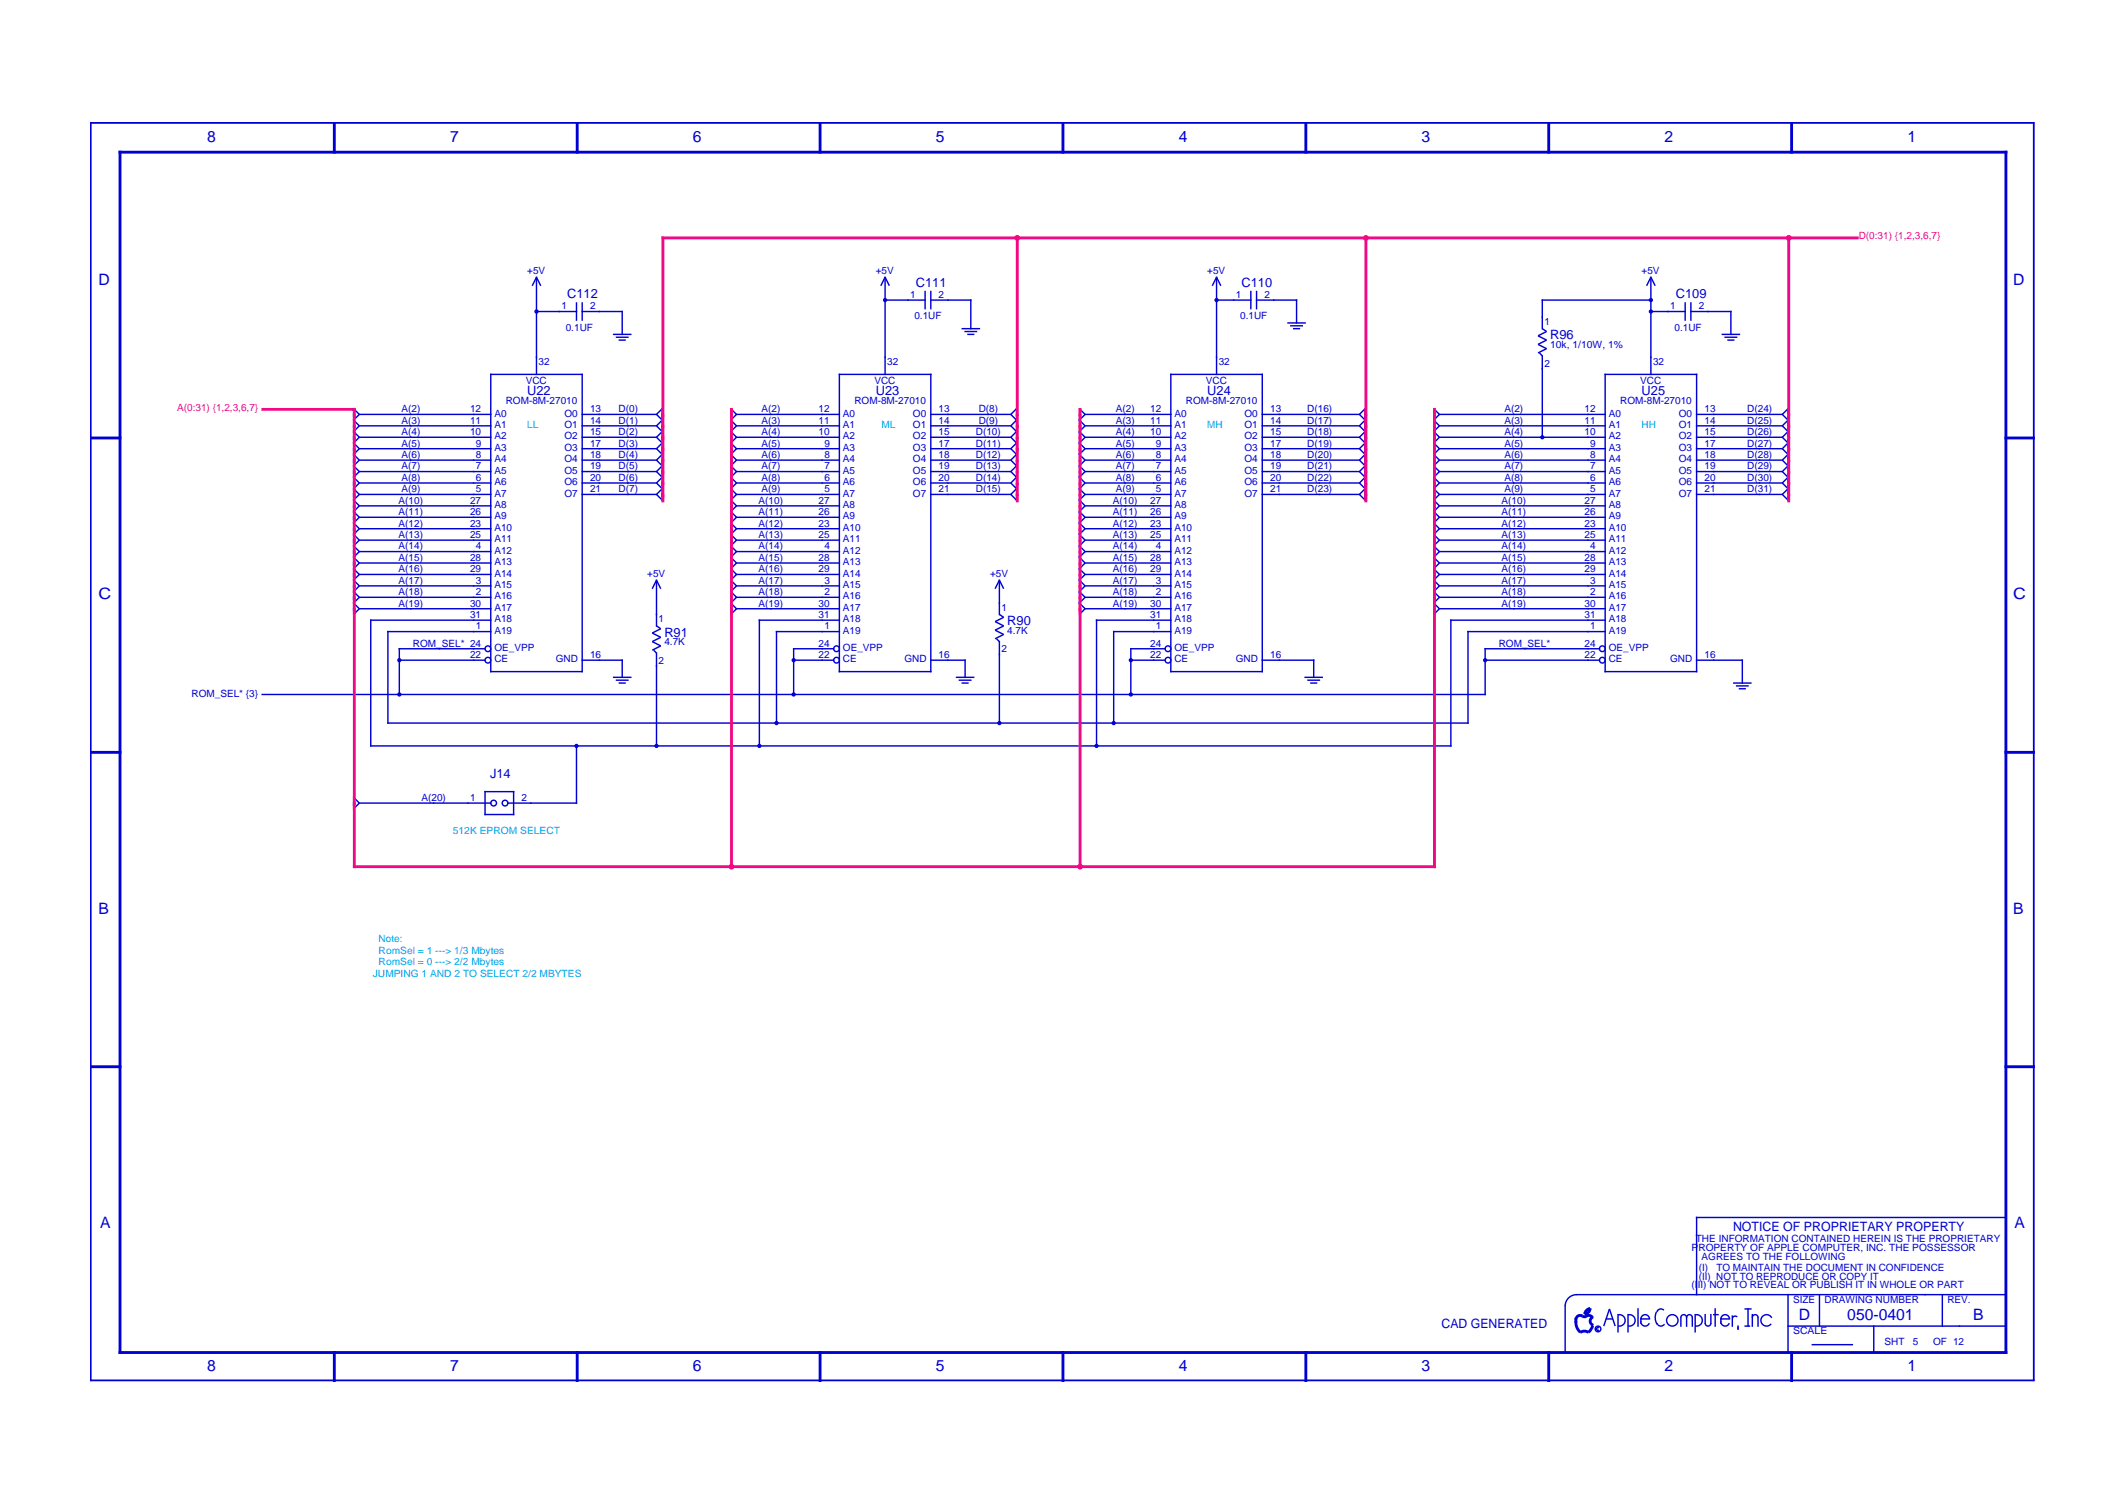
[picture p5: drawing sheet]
<svg xmlns="http://www.w3.org/2000/svg" width="420mm" height="297mm" viewBox="0 0 420 297" stroke-linecap="round" stroke-linejoin="round" font-family="sans-serif">
<path d="M17.8 24.3h384.1M17.9 24.1v248.7M401.7 24.1v248.7M17.8 272.6h384.1" fill="none" stroke="#0000d3" stroke-width=".35"/>
<g fill="none" stroke="#0000d3" stroke-width=".56">
<path d="M23.4 30.1h373.1M23.7 29.8v237.6M66 24.1v6.2M114 24.1v6.2M162 24.1v6.2M210 24.1v6.2M258 24.1v6.2M305.9 24.1v6.2M353.9 24.1v6.2M396.2 29.8v237.6M17.8 86.5h6.2M396 86.5h5.9"/>
<path d="M17.8 148.6h6.2M396 148.6h5.9M17.8 210.7h6.2M396 210.7h5.9M313.4 259.9l.7-.1 .5 .5M313.4 259.9a.81 .81 0 0 1-1.1-.1 .85 .85 0 0 0-1 .8M313.4 258.8l.7-.4a1.18 1.18 0 0 1-1.1 1.1zM23.4 267.1h373.1M66 266.8v6M114 266.8v6M162 266.8v6M210 266.8v6"/>
<path d="M258 266.8v6M305.9 266.8v6M311.3 260.3v.9M311.3 260.9a2.54 2.54 0 0 0 .9 2.2M312.1 263.2a1.41 1.41 0 0 1 1.7 0M314.6 261.8l-.3 .7-.5 .6M314.7 260.1a.85 .85 0 0 0-.6 .9 .85 .85 0 0 0 .7 .7M353.9 266.8v6"/>
</g>
<g fill="none" stroke="#0000d3" stroke-width=".28">
<path d="M105.1 56.4l.9-1.6 .8 1.6M106 54.6v19.5M113.9 59.7v3.7M115 59.7v3.7M174 56.4l.8-1.6 .9 1.6M174.7 59.3h8.2M174.8 54.6v19.5M182.7 57.4v3.7M183.7 59.3h8.2M183.9 57.4v3.7M191.8 59.1v6M239.5 56.4l.8-1.6 .9 1.6"/>
<path d="M240.2 59.3h7M240.3 54.6v19.5M247.1 57.4v3.7M248.1 59.3h8.2M248.2 57.4v3.7M256.1 59.1v4.8M304.5 59.3h21.7M304.7 59.1v6M325.3 56.4l.8-1.6 .9 1.6M326.1 54.6v19.5M332.9 59.7v3.7M334 59.7v3.7"/>
<path d="M96.8 73.9h18.3M96.9 73.8v59M105.8 61.5h8.2M114.9 61.5h8.1M115 73.8v59M121.1 66h3.6M121.6 66.6h2.6M122.2 67.2h1.4M122.9 61.4v4.8M165.7 73.9h18.3M165.8 73.8v59M183.9 73.8v59"/>
<path d="M189.9 64.9h3.7M190.5 65.5h2.5M191.1 66h1.4M231.1 73.9h18.4M231.3 73.8v59M249.3 73.8v59M254.3 63.8h3.7M254.8 64.3h2.6M255.4 64.9h1.4M304.1 69.7l.6 .6M304.7 70.1v16.4M304.7 64.9l.8 .6-1.7 .8 1.7 .9-1.7 .8 1.7 .9-1.7 .8"/>
<path d="M316.9 73.9h18.4M317.1 73.8v59M326 61.5h7M333.9 61.5h8.2M335.1 73.8v59M340.1 66h3.6M340.6 66.6h2.6M341.2 67.2h1.4M341.9 61.4v4.8M69.8 80.7l1.2 1.1-1.2 1.2 1.2 1.1-1.2 1.1 1.2 1.2-1.2 1.1 1.2 1.1-1.2 1.1 1.2 1.2-1.2 1.1 1.2 1.1-1.2 1.2 1.2 1.1-1.2 1.1 1.2 1.1-1.2 1.2 1.2 1.1-1.2 1.1 1.2 1.2-1.2 1.1 1.2 1.1-1.2 1.2 1.2 1.1-1.2 1.1 1.2 1.1-1.2 1.2 1.2 1.1-1.2 1.1 1.2 1.2-1.2 1.1 1.2 1.1-1.2 1.1 1.2 1.2-1.2 1.1 1.2 1.1-1.2 1.2M69.8 80.6v40.9M70.8 97.6h26.3"/>
<path d="M70.8 95.4h26.3M70.8 93.1h26.3M70.8 90.9h26.3M70.8 88.6h26.3M70.8 86.4h26.3M70.8 84.1h26.3M70.8 81.8h26.3M70.8 99.9h26.3M114.9 97.6h14.9M114.9 95.4h14.9M114.9 93.1h14.9M114.9 90.9h14.9"/>
<path d="M114.9 88.6h14.9M114.9 86.4h14.9M114.9 84.1h14.9M114.9 81.8h14.9M130.8 80.7l-1.1 1.1 1.1 1.2-1.1 1.1 1.1 1.1-1.1 1.2 1.1 1.1-1.1 1.1 1.1 1.1-1.1 1.2 1.1 1.1-1.1 1.1 1.1 1.2-1.1 1.1 1.1 1.1-1.1 1.1 1.1 1.2M130.8 80.6v18.3M144.4 80.7l1.1 1.1-1.1 1.2 1.1 1.1-1.1 1.1 1.1 1.2-1.1 1.1 1.1 1.1-1.1 1.1 1.1 1.2-1.1 1.1 1.1 1.1-1.1 1.2 1.1 1.1-1.1 1.1 1.1 1.1-1.1 1.2 1.1 1.1-1.1 1.1 1.1 1.2-1.1 1.1 1.1 1.1-1.1 1.2 1.1 1.1-1.1 1.1 1.1 1.1-1.1 1.2 1.1 1.1-1.1 1.1 1.1 1.2-1.1 1.1 1.1 1.1-1.1 1.1 1.1 1.2-1.1 1.1 1.1 1.1-1.1 1.2M144.4 80.6v40.9M145.3 97.6h20.6M145.3 95.4h20.6M145.3 93.1h20.6M145.3 90.9h20.6"/>
<path d="M145.3 88.6h20.6M145.3 86.4h20.6M145.3 84.1h20.6M145.3 81.8h20.6M145.3 99.9h20.6M183.7 97.6h16.1M183.7 95.4h16.1M183.7 93.1h16.1M183.7 90.9h16.1M183.7 88.6h16.1M183.7 86.4h16.1M183.7 84.1h16.1"/>
<path d="M183.7 81.8h16.1M200.8 80.7l-1.1 1.1 1.1 1.2-1.1 1.1 1.1 1.1-1.1 1.2 1.1 1.1-1.1 1.1 1.1 1.1-1.1 1.2 1.1 1.1-1.1 1.1 1.1 1.2-1.1 1.1 1.1 1.1-1.1 1.1 1.1 1.2M200.8 80.6v18.3M213.2 80.7l1.1 1.1-1.1 1.2 1.1 1.1-1.1 1.1 1.1 1.2-1.1 1.1 1.1 1.1-1.1 1.1 1.1 1.2-1.1 1.1 1.1 1.1-1.1 1.2 1.1 1.1-1.1 1.1 1.1 1.1-1.1 1.2 1.1 1.1-1.1 1.1 1.1 1.2-1.1 1.1 1.1 1.1-1.1 1.2 1.1 1.1-1.1 1.1 1.1 1.1-1.1 1.2 1.1 1.1-1.1 1.1 1.1 1.2-1.1 1.1 1.1 1.1-1.1 1.1 1.1 1.2-1.1 1.1 1.1 1.1-1.1 1.2M213.2 80.6v40.9M214.2 97.6h17.2M214.2 95.4h17.2M214.2 93.1h17.2M214.2 90.9h17.2M214.2 88.6h17.2M214.2 86.4h17.2M214.2 84.1h17.2"/>
<path d="M214.2 81.8h17.2M214.2 99.9h17.2M249.2 97.6h19.5M249.2 95.4h19.5M249.2 93.1h19.5M249.2 90.9h19.5M249.2 88.6h19.5M249.2 86.4h19.5M249.2 84.1h19.5M249.2 81.8h19.5M269.7 80.7l-1.2 1.1 1.2 1.2-1.2 1.1 1.2 1.1-1.2 1.2 1.2 1.1-1.2 1.1 1.2 1.1-1.2 1.2 1.2 1.1-1.2 1.1 1.2 1.2-1.2 1.1 1.2 1.1-1.2 1.1 1.2 1.2M269.7 80.6v18.3"/>
<path d="M283.2 80.7l1.1 1.1-1.1 1.2 1.1 1.1-1.1 1.1 1.1 1.2-1.1 1.1 1.1 1.1-1.1 1.1 1.1 1.2-1.1 1.1 1.1 1.1-1.1 1.2 1.1 1.1-1.1 1.1 1.1 1.1-1.1 1.2 1.1 1.1-1.1 1.1 1.1 1.2-1.1 1.1 1.1 1.1-1.1 1.2 1.1 1.1-1.1 1.1 1.1 1.1-1.1 1.2 1.1 1.1-1.1 1.1 1.1 1.2-1.1 1.1 1.1 1.1-1.1 1.1 1.1 1.2-1.1 1.1 1.1 1.1-1.1 1.2M283.2 80.6v40.9M284.2 97.6h33M284.2 95.4h33M284.2 93.1h33M284.2 90.9h33M284.2 88.6h33M284.2 86.4h33M284.2 84.1h33M284.2 81.8h33M284.2 99.9h33M335 97.6h17.2"/>
<path d="M335 95.4h17.2M335 93.1h17.2M335 90.9h17.2M335 88.6h17.2M335 86.4h17.2M335 84.1h17.2M335 81.8h17.2M353.2 80.6v18.3M353.2 80.7l-1.1 1.1 1.1 1.2-1.1 1.1 1.1 1.1-1.1 1.2 1.1 1.1-1.1 1.1 1.1 1.1-1.1 1.2 1.1 1.1-1.1 1.1 1.1 1.2-1.1 1.1 1.1 1.1-1.1 1.1 1.1 1.2M70.8 118h26.3M70.8 115.7h26.3M70.8 113.5h26.3"/>
<path d="M70.8 111.2h26.3M70.8 108.9h26.3M70.8 106.7h26.3M70.8 104.4h26.3M70.8 102.2h26.3M128.8 116.3l.9-1.7 .8 1.7M129.7 114.4v9.4M145.3 118h20.6M145.3 115.7h20.6M145.3 113.5h20.6M145.3 111.2h20.6M145.3 108.9h20.6"/>
<path d="M145.3 106.7h20.6M145.3 104.4h20.6M145.3 102.2h20.6M196.6 116.3l.8-1.7 .9 1.7M197.4 114.4v7.1M214.2 118h17.2M214.2 115.7h17.2M214.2 113.5h17.2M214.2 111.2h17.2M214.2 108.9h17.2M214.2 106.7h17.2M214.2 104.4h17.2"/>
<path d="M214.2 102.2h17.2M284.2 118h33M284.2 115.7h33M284.2 113.5h33M284.2 111.2h33M284.2 108.9h33M284.2 106.7h33M284.2 104.4h33M284.2 102.2h33M51.6 137.2h241.9M70.8 120.2h26.3M73.1 122.5h24"/>
<path d="M73.2 122.3v25.2M76.5 124.7h20.6M76.6 124.6v18.3M78.7 130.4h17.3M78.7 128.1h17.3M78.9 128v9.3M96.8 132.6h18.3M114.9 130.4h8.1M121.1 133.8h3.6M121.6 134.3h2.6M122.2 134.9h1.4M122.9 130.2v3.7"/>
<path d="M129.1 128.4l.6 .6M129.7 128.8v18.7M129.7 123.6l.8 .6-1.7 .8 1.7 .9-1.7 .8 1.7 .9-1.7 .8M145.3 120.2h20.6M149.9 122.5h16M150 122.3v25.2M153.2 124.7h12.7M153.4 124.6v18.3M156.6 130.4h8.2M156.6 128.1h8.2M156.8 128v9.3M165.7 132.6h18.3"/>
<path d="M183.7 130.4h7.1M188.8 133.8h3.7M189.4 134.3h2.5M189.9 134.9h1.4M190.6 130.2v3.7M196.8 126.2l.6 .5M197.4 126.6v16.3M197.4 121.4l.9 .5-1.7 .9 1.7 .8-1.7 .9 1.7 .8-1.7 .9M214.2 120.2h17.2M216.5 122.5h14.9M216.6 122.3v25.2M219.9 124.7h11.5"/>
<path d="M220 124.6v18.3M223.2 130.4h7.1M223.2 128.1h7.1M223.4 128v9.3M231.1 132.6h18.4M249.2 130.4h10.4M257.7 133.8h3.6M258.2 134.3h2.6M258.8 134.9h1.4M259.5 130.2v3.7M284.2 120.2h33M286.5 122.5h30.7"/>
<path d="M286.6 122.3v25.2M289.8 124.7h27.4M290 124.6v18.3M293.2 130.4h22.9M293.2 128.1h22.9M293.4 128v9.3M316.9 132.6h18.4M335 130.4h9.3M342.3 134.9h3.7M342.9 135.5h2.5M343.5 136h1.4M344.2 130.2v4.8"/>
<path d="M69.8 157.3v2.6M69.8 157.5l1.2 1.1-1.2 1.1M70.8 158.6h26.3M73.1 147.3h213.6M76.5 142.8h213.6M95.7 156.4h5.9M95.8 156.2v4.8M100.2 158.6h13.8M101.5 156.2v4.8M113.9 147.2v11.5M95.7 160.9h5.9M309.2 257.8v9.3"/>
<path d="M311.3 255.7h84.9M311.4 255.7a2.26 2.26 0 0 0-2.2 2.3M319.6 259.5v3.7M319.6 259.7a1.13 1.13 0 0 1 1.4 1.1 1.13 1.13 0 0 1-1.4 1.1M321.6 259.5v3.7M321.6 259.7a1.13 1.13 0 0 1 1.4 1.1 1.13 1.13 0 0 1-1.4 1.1M323.6 258.4v3.6M327.2 259.1a2.54 2.54 0 0 0 .1 2.5M327.5 258.8l-.3 .3M328.7 258.8l-.7-.3-.6 .4M334.9 259.5v3.7M334.9 259.7a1.13 1.13 0 0 1 1.4 1.1 1.13 1.13 0 0 1-1.4 1.1"/>
<path d="M335 240.5h61.2M335.1 240.3v15.5M336.8 259.5v2M338 259.5v2M338.4 259.6h1.1M338.8 258.4v3.6M342.2 259.8v2.2M344.6 258.5h1.4M345.3 258.4v3.6M346.1 259.5v2.5M353.2 255.6v11.5M359.4 255.6v6.4"/>
<path d="M383.7 255.6v6.4M315.9 262.3a.28 .28 0 0 0-.4 0 .28 .28 0 0 0 0 .4 .28 .28 0 0 0 .4 0M316.8 261.9l1.1-3.4 1.2 3.4M317.2 260.5h1.4M324 260.5h2M324.1 260.5a.85 .85 0 0 1 .9-.9 .85 .85 0 0 1 .8 .9M324.1 260.3v1.2M324.2 261.3a.85 .85 0 0 0 .8 .6 .85 .85 0 0 0 .8-.6M327.2 261.3l.3 .3M328.8 261.5l-.6 .4-.7-.2M332 260.2a.56 .56 0 0 1 .6-.6 .56 .56 0 0 1 .6 .6 .56 .56 0 0 1 .5-.6 .56 .56 0 0 1 .6 .6M332 260.1v1.9"/>
<path d="M333.2 260.1v1.9M334.3 260.1v1.9M336.8 261.3a.56 .56 0 0 0 .6 .6 .56 .56 0 0 0 .6-.6M339.8 260.5h2M339.9 260.5a.85 .85 0 0 1 .9-.9 .85 .85 0 0 1 .8 .9M339.9 260.3v1.2M340 261.3a.85 .85 0 0 0 .8 .6 .85 .85 0 0 0 .8-.6M343.2 260.1l-.5-.2-.4 .3M343.3 261.8v.8M344.6 261.9h1.1M346.1 260.2a.56 .56 0 0 1 .6-.6 .56 .56 0 0 1 .6 .6M347.3 260.1v1.9"/>
<path d="M350 260.3a1.13 1.13 0 0 0-1.7-.5 1.13 1.13 0 0 0-.1 1.8 1.13 1.13 0 0 0 1.7-.1M353.1 261.9h43.1M357.9 265.6h8.1M370.1 261.8v5.3"/>
<circle cx="174.8" cy="59.3" r=".28"/>
<circle cx="240.3" cy="59.3" r=".28"/>
<circle cx="326.1" cy="59.3" r=".28"/>
<circle cx="106" cy="61.5" r=".28"/>
<circle cx="326.1" cy="61.5" r=".28"/>
<circle cx="304.7" cy="86.4" r=".28"/>
<circle cx="78.9" cy="137.2" r=".28"/>
<circle cx="78.9" cy="130.4" r=".28"/>
<circle cx="96.4" cy="130.4" r=".56"/>
<circle cx="96.4" cy="128.1" r=".56"/>
<circle cx="156.8" cy="130.4" r=".28"/>
<circle cx="156.8" cy="137.2" r=".28"/>
<circle cx="165.2" cy="130.4" r=".56"/>
<circle cx="165.2" cy="128.1" r=".56"/>
<circle cx="223.4" cy="130.4" r=".28"/>
<circle cx="223.4" cy="137.2" r=".28"/>
<circle cx="230.7" cy="130.4" r=".56"/>
<circle cx="230.7" cy="128.1" r=".56"/>
<circle cx="293.4" cy="130.4" r=".28"/>
<circle cx="316.5" cy="130.4" r=".56"/>
<circle cx="316.5" cy="128.1" r=".56"/>
<circle cx="97.5" cy="158.6" r=".56"/>
<circle cx="99.8" cy="158.6" r=".56"/>
<circle cx="113.9" cy="147.3" r=".28"/>
<circle cx="129.7" cy="147.3" r=".28"/>
<circle cx="150" cy="147.3" r=".28"/>
<circle cx="153.4" cy="142.8" r=".28"/>
<circle cx="197.4" cy="142.8" r=".28"/>
<circle cx="216.6" cy="147.3" r=".28"/>
<circle cx="220" cy="142.8" r=".28"/>
<circle cx="315.7" cy="262.5" r=".56"/>
<circle cx="330.3" cy="260.8" r="1.13"/>
</g>
<g fill="none" stroke="#f20884" stroke-width=".56">
<path d="M130.7 47h236.5M131 46.7v52.5M200.9 46.7v52.5M269.8 46.7v52.5M353.3 46.7v52.5M51.6 80.9h18.7M70 80.6v90.8M144.5 80.6v90.8M213.4 80.6v90.8M283.4 80.6v90.8M69.7 171.2h213.9"/>
<circle cx="200.9" cy="47" r=".28"/>
<circle cx="269.8" cy="47" r=".28"/>
<circle cx="353.3" cy="47" r=".28"/>
<circle cx="144.5" cy="171.2" r=".28"/>
<circle cx="213.4" cy="171.2" r=".28"/>
</g>
<g font-size="3.1" fill="#0000d3">
<text x="40.9" y="28.1">8</text>
<text x="88.9" y="28.1">7</text>
<text x="136.9" y="28.1">6</text>
<text x="184.9" y="28.1">5</text>
<text x="232.8" y="28.1">4</text>
<text x="280.8" y="28.1">3</text>
<text x="328.8" y="28.1">2</text>
<text x="376.8" y="28.1">1</text>
<text x="19.5" y="56.3">D</text>
<text x="397.7" y="56.3">D</text>
<text x="19.5" y="118.4">C</text>
<text x="397.7" y="118.4">C</text>
<text x="19.5" y="180.5">B</text>
<text x="397.7" y="180.5">B</text>
<text x="19.8" y="242.6">A</text>
<text x="397.9" y="242.6">A</text>
<text x="355.3" y="260.6">D</text>
<text x="364.9" y="260.6">050-0401</text>
<text x="389.7" y="260.6">B</text>
<text x="40.9" y="270.8">8</text>
<text x="88.9" y="270.8">7</text>
<text x="136.9" y="270.8">6</text>
<text x="184.9" y="270.8">5</text>
<text x="232.8" y="270.8">4</text>
<text x="280.8" y="270.8">3</text>
<text x="328.8" y="270.8">2</text>
<text x="376.8" y="270.8">1</text>
</g>
<g font-size="2.5" fill="#0000d3">
<text x="112" y="58.8">C112</text>
<text x="180.9" y="56.6">C111</text>
<text x="245.3" y="56.6">C110</text>
<text x="331" y="58.8">C109</text>
<text x="306.2" y="67">R96</text>
<text x="104.1" y="78">U22</text>
<text x="173" y="78">U23</text>
<text x="238.5" y="78">U24</text>
<text x="324.3" y="78">U25</text>
<text x="131.2" y="125.7">R91</text>
<text x="199" y="123.5">R90</text>
<text x="96.8" y="153.7">J14</text>
<text x="342.3" y="243.1">NOTICE OF PROPRIETARY PROPERTY</text>
<text x="284.8" y="262.3">CAD GENERATED</text>
</g>
<g font-size="2" fill="#f20884">
<text x="367.2" y="47.3">D(0:31) {1,2,3,6,7}</text>
<text x="35" y="81.1">A(0:31) {1,2,3,6,7}</text>
</g>
<g font-size="2" fill="#0000d3">
<text x="104.1" y="54">+5V</text>
<text x="173" y="54">+5V</text>
<text x="179.8" y="58.8">1</text>
<text x="185.4" y="58.8">2</text>
<text x="238.5" y="54">+5V</text>
<text x="244.1" y="58.8">1</text>
<text x="249.8" y="58.8">2</text>
<text x="324.3" y="54">+5V</text>
<text x="110.9" y="61.1">1</text>
<text x="111.8" y="65.3">0.1UF</text>
<text x="116.6" y="61.1">2</text>
<text x="180.6" y="63.1">0.1UF</text>
<text x="245" y="63.1">0.1UF</text>
<text x="305.1" y="64.2">1</text>
<text x="329.9" y="61.1">1</text>
<text x="330.8" y="65.3">0.1UF</text>
<text x="335.6" y="61.1">2</text>
<text x="306.2" y="68.7">10k, 1/10W, 1%</text>
<text x="103.9" y="75.8">VCC</text>
<text x="106.4" y="72.1">32</text>
<text x="172.7" y="75.8">VCC</text>
<text x="175.3" y="72.1">32</text>
<text x="238.2" y="75.8">VCC</text>
<text x="240.7" y="72.1">32</text>
<text x="305.1" y="72.4">2</text>
<text x="324" y="75.8">VCC</text>
<text x="326.5" y="72.1">32</text>
<text x="79.3" y="81.4">A(2)</text>
<text x="79.3" y="83.7">A(3)</text>
<text x="92.9" y="81.4">12</text>
<text x="92.9" y="83.7">11</text>
<text x="97.6" y="82.3">A0</text>
<text x="99.9" y="79.7">ROM-8M-27010</text>
<text x="111.5" y="82.3">O0</text>
<text x="116.6" y="81.4">13</text>
<text x="116.6" y="83.7">14</text>
<text x="122.2" y="81.4">D(0)</text>
<text x="122.2" y="83.7">D(1)</text>
<text x="150.4" y="81.4">A(2)</text>
<text x="150.4" y="83.7">A(3)</text>
<text x="161.7" y="81.4">12</text>
<text x="161.7" y="83.7">11</text>
<text x="166.5" y="82.3">A0</text>
<text x="168.8" y="79.7">ROM-8M-27010</text>
<text x="180.3" y="82.3">O0</text>
<text x="185.4" y="81.4">13</text>
<text x="185.4" y="83.7">14</text>
<text x="193.3" y="81.4">D(8)</text>
<text x="193.3" y="83.7">D(9)</text>
<text x="220.4" y="81.4">A(2)</text>
<text x="220.4" y="83.7">A(3)</text>
<text x="227.2" y="81.4">12</text>
<text x="227.2" y="83.7">11</text>
<text x="232" y="82.3">A0</text>
<text x="234.2" y="79.7">ROM-8M-27010</text>
<text x="245.8" y="82.3">O0</text>
<text x="250.9" y="81.4">13</text>
<text x="250.9" y="83.7">14</text>
<text x="258.2" y="81.4">D(16)</text>
<text x="258.2" y="83.7">D(17)</text>
<text x="297.2" y="81.4">A(2)</text>
<text x="297.2" y="83.7">A(3)</text>
<text x="313" y="81.4">12</text>
<text x="313" y="83.7">11</text>
<text x="317.8" y="82.3">A0</text>
<text x="320" y="79.7">ROM-8M-27010</text>
<text x="331.6" y="82.3">O0</text>
<text x="336.7" y="81.4">13</text>
<text x="336.7" y="83.7">14</text>
<text x="345.2" y="81.4">D(24)</text>
<text x="345.2" y="83.7">D(25)</text>
<text x="79.3" y="85.9">A(4)</text>
<text x="79.3" y="88.2">A(5)</text>
<text x="92.9" y="85.9">10</text>
<text x="94" y="88.2">9</text>
<text x="97.6" y="84.5">A1</text>
<text x="97.6" y="86.8">A2</text>
<text x="97.6" y="89">A3</text>
<text x="111.5" y="84.5">O1</text>
<text x="111.5" y="86.8">O2</text>
<text x="111.5" y="89">O3</text>
<text x="116.6" y="85.9">15</text>
<text x="116.6" y="88.2">17</text>
<text x="122.2" y="85.9">D(2)</text>
<text x="122.2" y="88.2">D(3)</text>
<text x="150.4" y="85.9">A(4)</text>
<text x="150.4" y="88.2">A(5)</text>
<text x="161.7" y="85.9">10</text>
<text x="162.8" y="88.2">9</text>
<text x="166.5" y="84.5">A1</text>
<text x="166.5" y="86.8">A2</text>
<text x="166.5" y="89">A3</text>
<text x="180.3" y="84.5">O1</text>
<text x="180.3" y="86.8">O2</text>
<text x="180.3" y="89">O3</text>
<text x="185.4" y="85.9">15</text>
<text x="185.4" y="88.2">17</text>
<text x="192.8" y="85.9">D(10)</text>
<text x="192.8" y="88.2">D(11)</text>
<text x="220.4" y="85.9">A(4)</text>
<text x="220.4" y="88.2">A(5)</text>
<text x="227.2" y="85.9">10</text>
<text x="228.3" y="88.2">9</text>
<text x="232" y="84.5">A1</text>
<text x="232" y="86.8">A2</text>
<text x="232" y="89">A3</text>
<text x="245.8" y="84.5">O1</text>
<text x="245.8" y="86.8">O2</text>
<text x="245.8" y="89">O3</text>
<text x="250.9" y="85.9">15</text>
<text x="250.9" y="88.2">17</text>
<text x="258.2" y="85.9">D(18)</text>
<text x="258.2" y="88.2">D(19)</text>
<text x="297.2" y="85.9">A(4)</text>
<text x="297.2" y="88.2">A(5)</text>
<text x="313" y="85.9">10</text>
<text x="314.1" y="88.2">9</text>
<text x="317.8" y="84.5">A1</text>
<text x="317.8" y="86.8">A2</text>
<text x="317.8" y="89">A3</text>
<text x="331.6" y="84.5">O1</text>
<text x="331.6" y="86.8">O2</text>
<text x="331.6" y="89">O3</text>
<text x="336.7" y="85.9">15</text>
<text x="336.7" y="88.2">17</text>
<text x="345.2" y="85.9">D(26)</text>
<text x="345.2" y="88.2">D(27)</text>
<text x="79.3" y="90.5">A(6)</text>
<text x="79.3" y="92.7">A(7)</text>
<text x="79.3" y="95">A(8)</text>
<text x="94" y="90.5">8</text>
<text x="94" y="92.7">7</text>
<text x="94" y="95">6</text>
<text x="97.6" y="91.3">A4</text>
<text x="97.6" y="93.6">A5</text>
<text x="97.6" y="95.8">A6</text>
<text x="111.5" y="91.3">O4</text>
<text x="111.5" y="93.6">O5</text>
<text x="111.5" y="95.8">O6</text>
<text x="116.6" y="90.5">18</text>
<text x="116.6" y="92.7">19</text>
<text x="116.6" y="95">20</text>
<text x="122.2" y="90.5">D(4)</text>
<text x="122.2" y="92.7">D(5)</text>
<text x="122.2" y="95">D(6)</text>
<text x="150.4" y="90.5">A(6)</text>
<text x="150.4" y="92.7">A(7)</text>
<text x="150.4" y="95">A(8)</text>
<text x="162.8" y="90.5">8</text>
<text x="162.8" y="92.7">7</text>
<text x="162.8" y="95">6</text>
<text x="166.5" y="91.3">A4</text>
<text x="166.5" y="93.6">A5</text>
<text x="166.5" y="95.8">A6</text>
<text x="180.3" y="91.3">O4</text>
<text x="180.3" y="93.6">O5</text>
<text x="180.3" y="95.8">O6</text>
<text x="185.4" y="90.5">18</text>
<text x="185.4" y="92.7">19</text>
<text x="185.4" y="95">20</text>
<text x="192.8" y="90.5">D(12)</text>
<text x="192.8" y="92.7">D(13)</text>
<text x="192.8" y="95">D(14)</text>
<text x="220.4" y="90.5">A(6)</text>
<text x="220.4" y="92.7">A(7)</text>
<text x="220.4" y="95">A(8)</text>
<text x="228.3" y="90.5">8</text>
<text x="228.3" y="92.7">7</text>
<text x="228.3" y="95">6</text>
<text x="232" y="91.3">A4</text>
<text x="232" y="93.6">A5</text>
<text x="232" y="95.8">A6</text>
<text x="245.8" y="91.3">O4</text>
<text x="245.8" y="93.6">O5</text>
<text x="245.8" y="95.8">O6</text>
<text x="250.9" y="90.5">18</text>
<text x="250.9" y="92.7">19</text>
<text x="250.9" y="95">20</text>
<text x="258.2" y="90.5">D(20)</text>
<text x="258.2" y="92.7">D(21)</text>
<text x="258.2" y="95">D(22)</text>
<text x="297.2" y="90.5">A(6)</text>
<text x="297.2" y="92.7">A(7)</text>
<text x="297.2" y="95">A(8)</text>
<text x="314.1" y="90.5">8</text>
<text x="314.1" y="92.7">7</text>
<text x="314.1" y="95">6</text>
<text x="317.8" y="91.3">A4</text>
<text x="317.8" y="93.6">A5</text>
<text x="317.8" y="95.8">A6</text>
<text x="331.6" y="91.3">O4</text>
<text x="331.6" y="93.6">O5</text>
<text x="331.6" y="95.8">O6</text>
<text x="336.7" y="90.5">18</text>
<text x="336.7" y="92.7">19</text>
<text x="336.7" y="95">20</text>
<text x="345.2" y="90.5">D(28)</text>
<text x="345.2" y="92.7">D(29)</text>
<text x="345.2" y="95">D(30)</text>
<text x="78.7" y="99.5">A(10)</text>
<text x="78.7" y="101.7">A(11)</text>
<text x="79.3" y="97.2">A(9)</text>
<text x="92.9" y="99.5">27</text>
<text x="92.9" y="101.7">26</text>
<text x="94" y="97.2">5</text>
<text x="97.6" y="98.1">A7</text>
<text x="97.6" y="100.3">A8</text>
<text x="111.5" y="98.1">O7</text>
<text x="116.6" y="97.2">21</text>
<text x="122.2" y="97.2">D(7)</text>
<text x="149.9" y="99.5">A(10)</text>
<text x="149.9" y="101.7">A(11)</text>
<text x="150.4" y="97.2">A(9)</text>
<text x="161.7" y="99.5">27</text>
<text x="161.7" y="101.7">26</text>
<text x="162.8" y="97.2">5</text>
<text x="166.5" y="98.1">A7</text>
<text x="166.5" y="100.3">A8</text>
<text x="180.3" y="98.1">O7</text>
<text x="185.4" y="97.2">21</text>
<text x="192.8" y="97.2">D(15)</text>
<text x="219.9" y="99.5">A(10)</text>
<text x="219.9" y="101.7">A(11)</text>
<text x="220.4" y="97.2">A(9)</text>
<text x="227.2" y="99.5">27</text>
<text x="227.2" y="101.7">26</text>
<text x="228.3" y="97.2">5</text>
<text x="232" y="98.1">A7</text>
<text x="232" y="100.3">A8</text>
<text x="245.8" y="98.1">O7</text>
<text x="250.9" y="97.2">21</text>
<text x="258.2" y="97.2">D(23)</text>
<text x="296.6" y="99.5">A(10)</text>
<text x="296.6" y="101.7">A(11)</text>
<text x="297.2" y="97.2">A(9)</text>
<text x="313" y="99.5">27</text>
<text x="313" y="101.7">26</text>
<text x="314.1" y="97.2">5</text>
<text x="317.8" y="98.1">A7</text>
<text x="317.8" y="100.3">A8</text>
<text x="331.6" y="98.1">O7</text>
<text x="336.7" y="97.2">21</text>
<text x="345.2" y="97.2">D(31)</text>
<text x="78.7" y="104">A(12)</text>
<text x="78.7" y="106.3">A(13)</text>
<text x="92.9" y="104">23</text>
<text x="92.9" y="106.3">25</text>
<text x="97.6" y="102.6">A9</text>
<text x="97.6" y="104.8">A10</text>
<text x="97.6" y="107.1">A11</text>
<text x="149.9" y="104">A(12)</text>
<text x="149.9" y="106.3">A(13)</text>
<text x="161.7" y="104">23</text>
<text x="161.7" y="106.3">25</text>
<text x="166.5" y="102.6">A9</text>
<text x="166.5" y="104.8">A10</text>
<text x="166.5" y="107.1">A11</text>
<text x="219.9" y="104">A(12)</text>
<text x="219.9" y="106.3">A(13)</text>
<text x="227.2" y="104">23</text>
<text x="227.2" y="106.3">25</text>
<text x="232" y="102.6">A9</text>
<text x="232" y="104.8">A10</text>
<text x="232" y="107.1">A11</text>
<text x="296.6" y="104">A(12)</text>
<text x="296.6" y="106.3">A(13)</text>
<text x="313" y="104">23</text>
<text x="313" y="106.3">25</text>
<text x="317.8" y="102.6">A9</text>
<text x="317.8" y="104.8">A10</text>
<text x="317.8" y="107.1">A11</text>
<text x="78.7" y="108.5">A(14)</text>
<text x="78.7" y="110.8">A(15)</text>
<text x="78.7" y="113">A(16)</text>
<text x="92.9" y="110.8">28</text>
<text x="92.9" y="113">29</text>
<text x="94" y="108.5">4</text>
<text x="97.6" y="109.4">A12</text>
<text x="97.6" y="111.6">A13</text>
<text x="97.6" y="113.9">A14</text>
<text x="127.8" y="113.9">+5V</text>
<text x="149.9" y="108.5">A(14)</text>
<text x="149.9" y="110.8">A(15)</text>
<text x="149.9" y="113">A(16)</text>
<text x="161.7" y="110.8">28</text>
<text x="161.7" y="113">29</text>
<text x="162.8" y="108.5">4</text>
<text x="166.5" y="109.4">A12</text>
<text x="166.5" y="111.6">A13</text>
<text x="166.5" y="113.9">A14</text>
<text x="195.6" y="113.9">+5V</text>
<text x="219.9" y="108.5">A(14)</text>
<text x="219.9" y="110.8">A(15)</text>
<text x="219.9" y="113">A(16)</text>
<text x="227.2" y="110.8">28</text>
<text x="227.2" y="113">29</text>
<text x="228.3" y="108.5">4</text>
<text x="232" y="109.4">A12</text>
<text x="232" y="111.6">A13</text>
<text x="232" y="113.9">A14</text>
<text x="296.6" y="108.5">A(14)</text>
<text x="296.6" y="110.8">A(15)</text>
<text x="296.6" y="113">A(16)</text>
<text x="313" y="110.8">28</text>
<text x="313" y="113">29</text>
<text x="314.1" y="108.5">4</text>
<text x="317.8" y="109.4">A12</text>
<text x="317.8" y="111.6">A13</text>
<text x="317.8" y="113.9">A14</text>
<text x="78.7" y="115.3">A(17)</text>
<text x="78.7" y="117.5">A(18)</text>
<text x="78.7" y="119.8">A(19)</text>
<text x="92.9" y="119.8">30</text>
<text x="94" y="115.3">3</text>
<text x="94" y="117.5">2</text>
<text x="97.6" y="116.1">A15</text>
<text x="97.6" y="118.4">A16</text>
<text x="149.9" y="115.3">A(17)</text>
<text x="149.9" y="117.5">A(18)</text>
<text x="149.9" y="119.8">A(19)</text>
<text x="161.7" y="119.8">30</text>
<text x="162.8" y="115.3">3</text>
<text x="162.8" y="117.5">2</text>
<text x="166.5" y="116.1">A15</text>
<text x="166.5" y="118.4">A16</text>
<text x="219.9" y="115.3">A(17)</text>
<text x="219.9" y="117.5">A(18)</text>
<text x="219.9" y="119.8">A(19)</text>
<text x="227.2" y="119.8">30</text>
<text x="228.3" y="115.3">3</text>
<text x="228.3" y="117.5">2</text>
<text x="232" y="116.1">A15</text>
<text x="232" y="118.4">A16</text>
<text x="296.6" y="115.3">A(17)</text>
<text x="296.6" y="117.5">A(18)</text>
<text x="296.6" y="119.8">A(19)</text>
<text x="313" y="119.8">30</text>
<text x="314.1" y="115.3">3</text>
<text x="314.1" y="117.5">2</text>
<text x="317.8" y="116.1">A15</text>
<text x="317.8" y="118.4">A16</text>
<text x="92.9" y="122.1">31</text>
<text x="94" y="124.3">1</text>
<text x="97.6" y="120.6">A17</text>
<text x="97.6" y="122.9">A18</text>
<text x="97.6" y="125.2">A19</text>
<text x="130.1" y="122.9">1</text>
<text x="161.7" y="122.1">31</text>
<text x="162.8" y="124.3">1</text>
<text x="166.5" y="120.6">A17</text>
<text x="166.5" y="122.9">A18</text>
<text x="166.5" y="125.2">A19</text>
<text x="197.8" y="120.6">1</text>
<text x="199" y="125.2">4.7K</text>
<text x="227.2" y="122.1">31</text>
<text x="228.3" y="124.3">1</text>
<text x="232" y="120.6">A17</text>
<text x="232" y="122.9">A18</text>
<text x="232" y="125.2">A19</text>
<text x="313" y="122.1">31</text>
<text x="314.1" y="124.3">1</text>
<text x="317.8" y="120.6">A17</text>
<text x="317.8" y="122.9">A18</text>
<text x="317.8" y="125.2">A19</text>
<text x="81.6" y="127.7">ROM_SEL* 24</text>
<text x="92.9" y="130">22</text>
<text x="97.6" y="128.6">OE_VPP</text>
<text x="97.6" y="130.8">CE</text>
<text x="109.8" y="130.8">GND</text>
<text x="116.6" y="130">16</text>
<text x="130.1" y="131.1">2</text>
<text x="131.2" y="127.4">4.7K</text>
<text x="161.7" y="127.7">24</text>
<text x="161.7" y="130">22</text>
<text x="166.5" y="128.6">OE_VPP</text>
<text x="166.5" y="130.8">CE</text>
<text x="178.6" y="130.8">GND</text>
<text x="185.4" y="130">16</text>
<text x="197.8" y="128.8">2</text>
<text x="227.2" y="127.7">24</text>
<text x="227.2" y="130">22</text>
<text x="232" y="128.6">OE_VPP</text>
<text x="232" y="130.8">CE</text>
<text x="244.1" y="130.8">GND</text>
<text x="250.9" y="130">16</text>
<text x="296.1" y="127.7">ROM_SEL*</text>
<text x="313" y="127.7">24</text>
<text x="313" y="130">22</text>
<text x="317.8" y="128.6">OE_VPP</text>
<text x="317.8" y="130.8">CE</text>
<text x="329.9" y="130.8">GND</text>
<text x="336.7" y="130">16</text>
<text x="37.8" y="137.6">ROM_SEL* {3}</text>
<text x="83.3" y="158.2">A(20)</text>
<text x="92.9" y="158.2">1</text>
<text x="103" y="158.2">2</text>
<text x="335" y="245.4">THE INFORMATION CONTAINED HEREIN IS THE PROPRIETARY</text>
<text x="334.2" y="247.1">PROPERTY OF APPLE COMPUTER, INC. THE POSSESSOR</text>
<text x="335.6" y="251">(I)</text>
<text x="336.1" y="248.8">AGREES TO THE FOLLOWING</text>
<text x="339.1" y="251">TO MAINTAIN THE DOCUMENT IN CONFIDENCE</text>
<text x="334.2" y="254.4">(III) NOT TO REVEAL OR PUBLISH IT IN WHOLE OR PART</text>
<text x="335.6" y="252.7">(II) NOT TO REPRODUCE OR COPY IT</text>
<text x="354.2" y="257.2">SIZE</text>
<text x="360.4" y="257.2">DRAWING NUMBER</text>
<text x="384.7" y="257.2">REV.</text>
<text x="354.2" y="263.5">SCALE</text>
<text x="372.3" y="265.7">SHT</text>
<text x="377.9" y="265.7">5</text>
<text x="381.8" y="265.7">OF 12</text>
</g>
<g font-size="2" fill="#02abea">
<text x="104.1" y="84.5">LL</text>
<text x="174.1" y="84.5">ML</text>
<text x="238.5" y="84.5">MH</text>
<text x="324.3" y="84.5">HH</text>
<text x="89.5" y="164.7">512K EPROM SELECT</text>
<text x="74.8" y="186.1">Note:</text>
<text x="74.8" y="188.4">RomSel = 1 ---&gt; 1/3 Mbytes</text>
<text x="74.8" y="190.6">RomSel = 0 ---&gt; 2/2 Mbytes</text>
<text x="73.7" y="192.9">JUMPING 1 AND 2 TO SELECT 2/2 MBYTES</text>
</g>
</svg>
